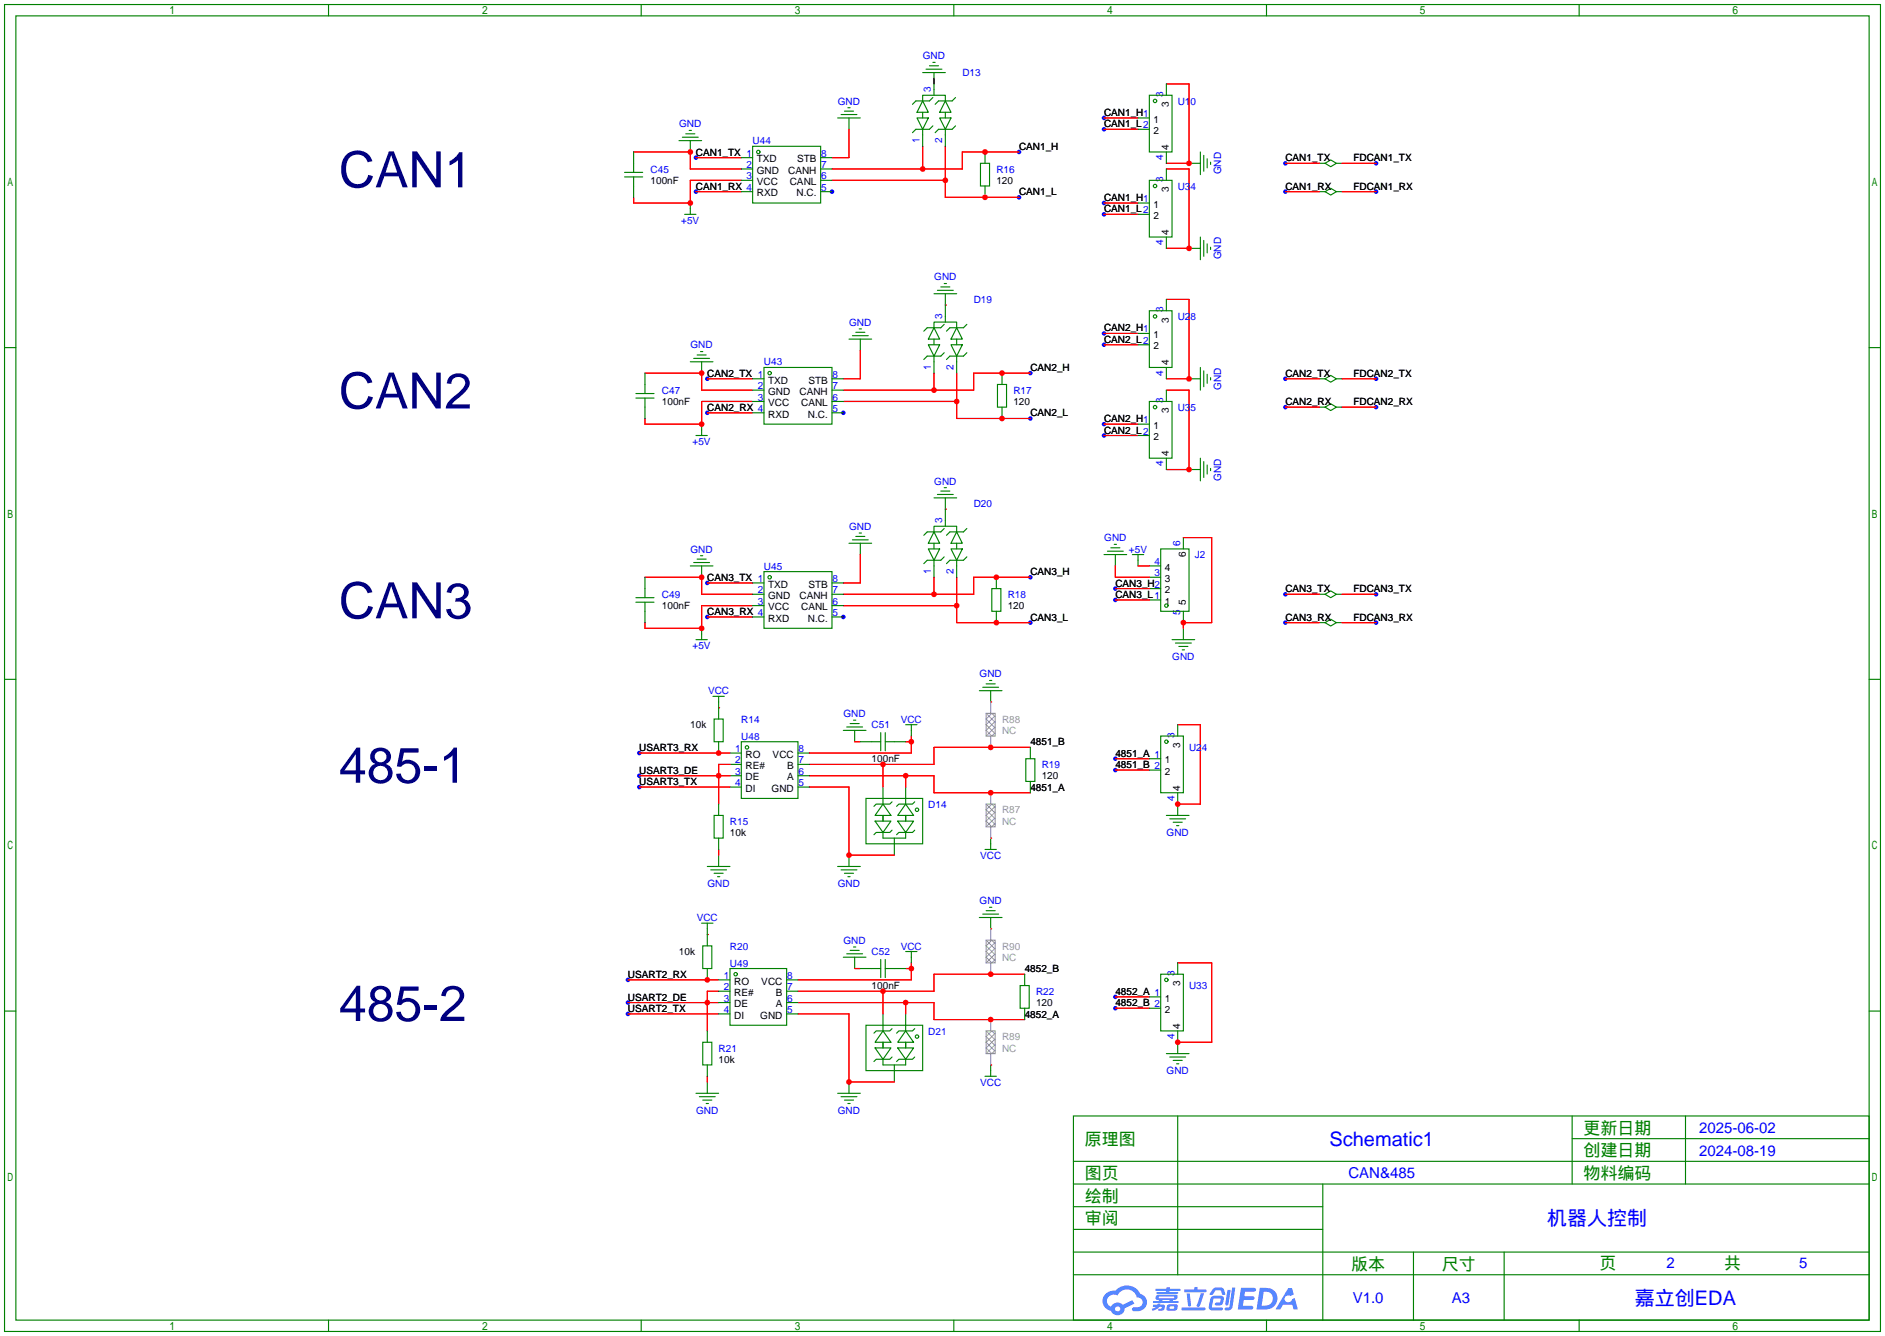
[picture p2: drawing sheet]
<svg xmlns="http://www.w3.org/2000/svg" width="422mm" height="299mm" viewBox="0 0 422 299" stroke-linecap="round" stroke-linejoin="round" font-family="sans-serif">
<g fill="#00f">
<circle cx="189" cy="92.5" r=".51"/>
<circle cx="186.4" cy="42.9" r=".51"/>
<circle cx="189" cy="138.2" r=".51"/>
<circle cx="156" cy="35.3" r=".51"/>
<circle cx="156" cy="42.9" r=".51"/>
<circle cx="228.3" cy="34" r=".51"/>
<circle cx="228.3" cy="44.2" r=".51"/>
<circle cx="247.4" cy="26.4" r=".51"/>
<circle cx="247.4" cy="29" r=".51"/>
<circle cx="158.5" cy="84.8" r=".51"/>
<circle cx="158.5" cy="92.5" r=".51"/>
<circle cx="230.9" cy="83.6" r=".51"/>
<circle cx="230.9" cy="93.7" r=".51"/>
<circle cx="247.4" cy="74.7" r=".51"/>
<circle cx="247.4" cy="77.2" r=".51"/>
<circle cx="158.5" cy="130.6" r=".51"/>
<circle cx="158.5" cy="138.2" r=".51"/>
<circle cx="230.9" cy="129.3" r=".51"/>
<circle cx="230.9" cy="139.4" r=".51"/>
<circle cx="249.9" cy="131.8" r=".51"/>
<circle cx="249.9" cy="134.4" r=".51"/>
<circle cx="140.7" cy="219.5" r=".51"/>
<circle cx="140.7" cy="224.5" r=".51"/>
<circle cx="140.7" cy="227.1" r=".51"/>
<circle cx="249.9" cy="169.9" r=".51"/>
<circle cx="249.9" cy="172.5" r=".51"/>
<circle cx="249.9" cy="223.3" r=".51"/>
<circle cx="249.9" cy="225.8" r=".51"/>
<circle cx="247.4" cy="45.5" r=".51"/>
<circle cx="247.4" cy="48" r=".51"/>
<circle cx="247.4" cy="95" r=".51"/>
<circle cx="247.4" cy="97.5" r=".51"/>
<circle cx="143.3" cy="168.7" r=".51"/>
<circle cx="143.3" cy="173.7" r=".51"/>
<circle cx="143.3" cy="176.3" r=".51"/>
<circle cx="288" cy="36.6" r=".51"/>
<circle cx="308.4" cy="36.6" r=".51"/>
<circle cx="288" cy="42.9" r=".51"/>
<circle cx="308.4" cy="42.9" r=".51"/>
<circle cx="288" cy="84.8" r=".51"/>
<circle cx="308.4" cy="84.8" r=".51"/>
<circle cx="288" cy="91.2" r=".51"/>
<circle cx="308.4" cy="91.2" r=".51"/>
<circle cx="288" cy="133.1" r=".51"/>
<circle cx="308.4" cy="133.1" r=".51"/>
<circle cx="288" cy="139.4" r=".51"/>
<circle cx="308.4" cy="139.4" r=".51"/>
</g>
<g fill="none" stroke="#008000" stroke-width=".25">
<path d="M1 1h420.4v297.2h-420.4zM3.6 3.6h415.2v292.1h-415.2zM73.6 1v2.6M143.7 1v2.6M213.7 1v2.6M283.8 1v2.6M353.9 1v2.6M1 77.9h2.6M418.8 77.9h2.6M1 152.1h2.6M418.8 152.1h2.6M1 226.4h2.6"/>
<path d="M418.8 226.4h2.6M240.5 249.9h178.3v45.8h-178.3zM263.9 249.9v35.6M352.3 249.9v15.3M352.3 255h66.5M377.7 249.9v15.3M240.5 270.3h55.9M240.5 265.2h178.3M240.5 275.3h55.9M240.5 260.1h178.3M296.4 265.2v30.5M73.6 295.7v2.5"/>
<path d="M143.7 295.7v2.5M213.7 295.7v2.5M240.5 285.5h178.3M240.5 280.4h178.3M283.8 295.7v2.5M316.7 280.4v15.3M337.1 280.4v15.3M353.9 295.7v2.5"/>
</g>
<g fill="#5487ff">
<path d="M278.1 288.4h2.7a.48 .48 0 0 1 .7 .4 .48 .48 0 0 1-.7 .5h-1.8l-.2 1h1.9a.43 .43 0 0 1 .4 .5 .43 .43 0 0 1-.5 .4h-1.9l-.2 1.2h1.7a.45 .45 0 0 1 .6 .2 .45 .45 0 0 1-.2 .6l-3.2 .1z"/>
<path d="M288.7 288.5h.8l.4 1.4-.7 .4a.84 .84 0 0 0-1.2 .2 .84 .84 0 0 0 .3 1.2 .84 .84 0 0 0 1.1-.4l.1-.3 .6-.3 .7 2.5h-.9l-.3-1h-2.1l-.6 1h-1.1z"/>
<path d="M275.1 288.9h.7l-.5 3.2a.36 .36 0 0 1-.4 .3 .36 .36 0 0 1-.3-.4z"/>
<path d="M276.1 288.4h.7l-.6 4.3a1.13 1.13 0 0 1-1.8 .6l.2-.4 .7-.1 .2-.2z"/>
<path d="M271.8 288.7l.6-.3 1-.1a.77 .77 0 0 1 .9 .6l.3 .9-.2 .2h-.5l-.3-.9-.2-.1h-1l-.7 1h-.6z"/>
<path d="M271.4 290.5l.5-.3h1.7a.81 .81 0 0 1 .7 .5 .81 .81 0 0 1-.2 .9 .81 .81 0 0 1-.9 .8h-.7a.32 .32 0 0 1-.3-.4 .32 .32 0 0 1 .4-.3h.7l.3-.9-1.7 .1-.3 1.9h2.2a.32 .32 0 0 1 .3 .4 .32 .32 0 0 1-.4 .3h-2.3l-.4-.4-.1-.5z"/>
<path d="M264.8 292.8h5a.33 .33 0 0 1 .4 .4 .33 .33 0 0 1-.4 .3h-4.9l-.1-.2z"/>
<path d="M269.1 289.6h.7l-.6 2.1a.98 .98 0 0 1-.8 1l-.3-.3z"/>
<path d="M265.9 289.7h.7l.3 2.6a.34 .34 0 0 1-.3 .3 .34 .34 0 0 1-.4-.2z"/>
<path d="M265.4 288.8h2.2l.2-.6h.6l-.1 .6h1.8a.32 .32 0 0 1 .3 .3 .32 .32 0 0 1-.4 .3h-4.5l-.1-.1z"/>
<path d="M258.4 292.2h.9l.1-.2h.7l-.1 .2h.9l.1 .2-.1 .9-1.3 .2v-.4h.6l.1-.4a.68 .68 0 0 0-.9 .4l-1.1 .5-.2-.5 1-.4h-.8z"/>
<path d="M259 288.6h2.4l.1-.3h.7l-.1 .3h2.2l.3 .3-.3 .2h-2.2l-.1 .3h1.8l.2 .2-.2 .2h-4.5l-.1-.4h2l.1-.3h-2.3l-.1-.1z"/>
<path d="M282.3 288.4l-.7 4.9h1.6a2.5 2.5 0 0 0 3.1-2.5 2.5 2.5 0 0 0-3.1-2.4zM283.2 289.3a1.65 1.65 0 0 1 2 1.7 1.65 1.65 0 0 1-2.2 1.4h-.3z"/>
<path d="M259.1 290.2l-.1 .7 .6 .2 .1 .3h-1.3l.1 .4h5.4l.2-.2-.2-.2h-1.2l.2-.3a.7 .7 0 0 0 .8-.2 .7 .7 0 0 0 0-.9h-4.1zM259.7 290.4l3.5 .1-.2 .3h-3.2zM260.4 291.1h1.7l-.2 .3h-1.4z"/>
<path d="M261.6 292.3a1.05 1.05 0 0 0-.1 1.2 2.91 2.91 0 0 0 2.2-.2 .98 .98 0 0 0 0-1.1l-1.6-.1zM262.2 292.6h.8l.1 .3-.2 .2h-.8z"/>
<path d="M247.8 289.7a2.23 2.23 0 0 0-.6 2.3 2.23 2.23 0 0 0 1.8 1.6 1.58 1.58 0 0 0 1.7 1 1.58 1.58 0 0 0 1.3-1.6l2.2-1-.5-.8-2.1 1a1.65 1.65 0 0 0-2.6 .5 1.47 1.47 0 0 1-.8-2.1 1.47 1.47 0 0 1 2.2-.4 2.3 2.3 0 0 1 2.3-1.4 2.3 2.3 0 0 1 2.1 1.8 1.12 1.12 0 0 1 1.3 1 1.12 1.12 0 0 1-1.2 1.2h-.7a.45 .45 0 0 0-.5 .3 .45 .45 0 0 0 .4 .6 2.21 2.21 0 0 0 2.2-.6 2.21 2.21 0 0 0 .5-2.3 2.13 2.13 0 0 0-1.3-1 3.3 3.3 0 0 0-5.5-.7l-1.2 .1zM249.9 293.2a.57 .57 0 0 1 1.1 0 .57 .57 0 0 1-1.1 0z"/>
</g>
<g fill="none" stroke="#008000" stroke-width=".25">
<path d="M206.8 16.3h5M207.5 15.5h3.6M208.3 14.7h2M209 14h.5M209.3 16.3v5M261.4 18.8v2.5M140 39.6h4M140 38.6h4M142 34v4.6M142 39.6v4.6M152.1 31.5h5.1M152.9 30.7h3.6"/>
<path d="M153.7 30h2M154.4 29.2h.5M154.7 31.5v2.5M166.1 35.3h2.6M166.1 37.8h2.6M168.7 32.8h15.2v12.7h-15.2zM183.9 35.3h2.5M183.9 37.8h2.5M187.7 26.4h5.1M188.5 25.7h3.5M189.2 24.9h2.1M190 24.1h.5"/>
<path d="M190.2 26.4v2.6M205.5 26.4h2.5l-1.2 2.6zM206.8 22.6v-1.3h5v1.3M206.8 22.6l1.2 2.5h-2.5zM206.8 25.1v1.3M206.8 29v3.8M209 28.2l-.7 .8h-3.1l-.7 .7M209 21.8l-.7 .8h-3.1l-.7 .8M210.6 26.4h2.5l-1.3 2.6zM211.8 22.6l1.3 2.5h-2.5zM211.8 25.1v1.3M211.8 29v3.8"/>
<path d="M214.1 28.2l-.7 .8h-3.1l-.8 .7M214.1 21.8l-.7 .8h-3.1l-.8 .8M219.7 36.6h2v5.1h-2zM220.7 34v2.6M255 26.4h2.6M255 29h2.6M257.6 21.3h5v12.7h-5zM261.4 34v2.6M261.4 37.8v2.6M266.4 36.6h2.6M269 34v5.1M269.7 34.8v3.6"/>
<path d="M270.5 35.6v2M271.3 36.3v.5M295.7 36.6h1.2M296.9 36.6l1.3-.8 1.3 .8-1.3 .7zM299.5 36.6h1.2M153.4 48h2.6M154.7 45.5v2.5M166.1 42.9h2.6M166.1 40.4h2.6M183.9 42.9h2.5M183.9 40.4h2.5M220.7 41.7v2.5"/>
<path d="M255 48h2.6M255 45.5h2.6M257.6 40.4h5v12.7h-5zM261.4 53.1v2.5M266.4 55.6h2.6M269 53.1v5.1M269.7 53.8v3.6M270.5 54.6v2M271.3 55.4v.5M295.7 42.9h1.2M296.9 42.9l1.3-.7 1.3 .7-1.3 .8zM299.5 42.9h1.2"/>
<path d="M156.2 79.5h2M157 78.7h.5M190.2 75.9h5.1M191 75.2h3.6M191.8 74.4h2M192.5 73.7h.5M192.8 75.9v2.6M208 77.2h2.6l-1.3 2.6zM209.3 73.4v-1.3h5.1v1.3M209.3 73.4l1.3 2.5h-2.6zM209.3 75.9v1.3M209.3 79.8v3.8"/>
<path d="M209.3 65.8h5.1M210.1 65h3.5M210.8 64.3h2.1M211.6 63.5h.5M211.6 79l-.8 .8h-3l-.8 .7M211.6 72.6l-.8 .8h-3l-.8 .8M211.8 65.8v6.3M213.1 77.2h2.5l-1.2 2.6zM214.4 73.4l1.2 2.5h-2.5zM214.4 75.9v1.3M214.4 79.8v3.8M216.7 79l-.8 .8h-3l-.8 .7"/>
<path d="M216.7 72.6l-.8 .8h-3l-.8 .8M255 77.2h2.6M255 74.7h2.6M257.6 69.6h5v12.7h-5zM261.4 67.1v2.5M142.5 89.2h4.1M142.5 88.1h4.1M144.5 83.6v4.5M144.5 89.2v4.5M154.7 81h5.1M155.4 80.3h3.6M156 97.5h2.5"/>
<path d="M157.2 81v2.6M157.2 95v2.5M168.7 84.8h2.5M168.7 87.4h2.5M168.7 89.9h2.5M168.7 92.5h2.5M171.2 82.3h15.2v12.7h-15.2zM186.4 84.8h2.6M186.4 87.4h2.6M186.4 89.9h2.6M186.4 92.5h2.6M223.5 86.1h2.1v5.1h-2.1z"/>
<path d="M224.5 83.6v2.5M224.5 91.2v2.5M255 97.5h2.6M255 95h2.6M257.6 89.9h5v12.7h-5zM261.4 82.3v2.5M261.4 87.4v2.5M266.4 84.8h2.6M269 82.3v5.1M269.7 83.1v3.5M270.5 83.8v2.1M271.3 84.6v.5"/>
<path d="M295.7 84.8h1.2M295.7 91.2h1.2M296.9 84.8l1.3-.7 1.3 .7-1.3 .8zM296.9 91.2l1.3-.8 1.3 .8-1.3 .7zM299.5 84.8h1.2M299.5 91.2h1.2M192.5 119.4h.5M209.3 119.1v-1.2h5.1v1.2M209.3 119.1l1.3 2.6h-2.6zM209.3 111.5h5.1M210.1 110.7h3.5M210.8 110h2.1"/>
<path d="M211.6 109.2h.5M211.6 118.4l-.8 .7h-3l-.8 .8M211.8 111.5v6.4M214.4 119.1l1.2 2.6h-2.5zM216.7 118.4l-.8 .7h-3l-.8 .8M261.4 102.6v2.6M266.4 105.2h2.6M269 102.6v5.1M269.7 103.4v3.5M270.5 104.1v2.1M271.3 104.9v.5M142.5 134.9h4.1"/>
<path d="M142.5 133.9h4.1M144.5 129.3v4.6M144.5 134.9v4.5M154.7 126.7h5.1M155.4 126h3.6M156.2 125.2h2M157 124.5h.5M157.2 126.7v2.6M168.7 133.1h2.5M168.7 130.6h2.5M168.7 135.6h2.5M168.7 138.2h2.5"/>
<path d="M171.2 128h15.2v12.7h-15.2zM186.4 133.1h2.6M186.4 130.6h2.6M186.4 135.6h2.6M186.4 138.2h2.6M190.2 121.7h5.1M191 120.9h3.6M191.8 120.1h2M192.8 121.7v2.5M208 122.9h2.6l-1.3 2.6zM209.3 121.7v1.2M209.3 125.5v3.8"/>
<path d="M211.6 124.7l-.8 .8h-3l-.8 .7M213.1 122.9h2.5l-1.2 2.6zM214.4 121.7v1.2M214.4 125.5v3.8M216.7 124.7l-.8 .8h-3l-.8 .7M222.2 131.8h2.1v5.1h-2.1zM223.3 129.3v2.5M223.3 136.9v2.5M247.4 124.2h5.1M248.2 123.4h3.5M248.9 122.7h2.1M249.7 121.9h.5"/>
<path d="M249.9 124.2v2.5M253.7 124.2h2.6M255 124.2v2.5M257.6 126.7h2.5M257.6 129.3h2.5M257.6 131.8h2.5M257.6 134.4h2.5M260.1 122.9h6.3v14h-6.3zM265.2 120.4v2.5M265.2 136.9v2.5M295.7 133.1h1.2M295.7 139.4h1.2"/>
<path d="M296.9 133.1l1.3-.8 1.3 .8-1.3 .8zM296.9 139.4l1.3-.7 1.3 .7-1.3 .8zM299.5 133.1h1.2M299.5 139.4h1.2M156 143.3h2.5M157.2 140.7v2.6M159.8 156h2.5M161 156v5M219.5 154.7h5M220.2 153.9h3.6M221 153.2h2M221.7 152.4h.5"/>
<path d="M222 154.7v2.5M262.6 143.3h5.1M263.4 144h3.6M264.2 144.8h2M264.9 145.5h.5M265.2 140.7v2.6M160 161h2.1v5.1h-2.1zM161 166.1v2.6M163.6 168.7h2.5M163.6 171.2h2.5M163.6 173.7h2.5M163.6 176.3h2.5"/>
<path d="M166.1 166.1h12.7v12.7h-12.7zM178.8 168.7h2.6M178.8 171.2h2.6M178.8 173.7h2.6M178.8 176.3h2.6M189 163.6h5.1M189.7 162.8h3.6M190.5 162.1h2M191.3 161.3h.5M191.5 163.6v2.5M192.8 166.1h4.6M194.1 178.8h12.7v10.2h-12.7z"/>
<path d="M197.4 164.1v4M197.9 176.3v3.8M198.4 166.1h4.5M198.4 164.1v4M199.9 179.6l-.5 .5h-3.1l-.5 .5M202.9 176.3v3.8M202.9 162.3h2.6M204.2 162.3v2.5M205 179.6l-.5 .5h-3.1l-.5 .5M229.9 169.9h2v5.1h-2zM230.9 167.4v2.5M230.9 175v2.5"/>
<path d="M257.6 172.5h2.5M257.6 169.9h2.5M260.1 164.8h5.1v12.7h-5.1zM263.9 162.3v2.5M263.9 177.5v5.1M158.5 194.1h5.1M159.3 194.8h3.5M160 182.6h2.1v5.1h-2.1zM160 195.6h2.1M160.8 196.3h.5M161 180.1v2.5M161 187.7v2.5"/>
<path d="M161 191.5v2.6M187.7 194.1h5.1M188.5 194.8h3.5M189.2 195.6h2.1M190 196.3h.5M190.2 191.5v2.6M196.1 183.9h3.5l-1.7 2.5zM197.9 180.1l1.7 2.5h-3.5zM197.9 182.6v1.3M197.9 186.4v1.3h5v-1.3M199.9 185.9l-.5 .5h-3.1l-.5 .5M200.4 187.7v3.8"/>
<path d="M201.2 183.9h3.5l-1.8 2.5zM202.9 180.1l1.8 2.5h-3.5zM202.9 182.6v1.3M205 185.9l-.5 .5h-3.1l-.5 .5M220.7 190.2h2.6M222 187.7v2.5M261.4 182.6h5M262.1 183.4h3.6M262.9 184.1h2M263.7 184.9h.5M157.2 206.8h2.6M157.5 211.8h2v5.1h-2z"/>
<path d="M158.5 206.8v5M158.5 216.9v2.6M161 219.5h2.6M163.6 216.9h12.7v12.7h-12.7zM176.3 219.5h2.5M189 214.4h5.1M189.7 213.6h3.6M190.5 212.9h2M191.3 212.1h.5M191.5 214.4v2.5M192.8 216.9h4.6M197.4 214.9v4"/>
<path d="M198.4 214.9v4M198.4 216.9h4.5M202.9 213.1h2.6M204.2 213.1v2.5M219.5 205.5h5M220.2 204.7h3.6M221 204h2M221.7 203.2h.5M222 205.5v2.5M229.6 218.2v2.5M260.1 218.2h5.1v12.7h-5.1zM263.9 215.6v2.6"/>
<path d="M157.5 233.4h2v5.1h-2zM158.5 230.9v2.5M158.5 238.5v2.5M161 222h2.6M161 224.5h2.6M161 227.1h2.6M176.3 222h2.5M176.3 224.5h2.5M176.3 227.1h2.5M194.1 229.6h12.7v10.2h-12.7zM196.1 234.7h3.5l-1.7 2.5zM197.9 230.9l1.7 2.5h-3.5z"/>
<path d="M197.9 227.1v3.8M197.9 233.4v1.3M197.9 237.2v1.3h5v-1.3M199.9 236.7l-.5 .5h-3.1l-.5 .5M199.9 230.4l-.5 .5h-3.1l-.5 .5M200.4 238.5v3.8M201.2 234.7h3.5l-1.8 2.5zM202.9 230.9l1.8 2.5h-3.5zM202.9 227.1v3.8M202.9 233.4v1.3M205 236.7l-.5 .5h-3.1l-.5 .5M205 230.4l-.5 .5h-3.1l-.5 .5"/>
<path d="M222 238.5v2.5M228.6 220.7h2v5.1h-2zM229.6 225.8v2.5M257.6 225.8h2.5M257.6 223.3h2.5M261.4 236h5M262.1 236.7h3.6M262.9 237.5h2M263.7 238.3h.5M263.9 230.9v5.1M156 244.9h5M156.7 245.6h3.6"/>
<path d="M157.5 246.4h2M158.2 247.1h.5M158.5 242.3v2.6M187.7 244.9h5.1M188.5 245.6h3.5M189.2 246.4h2.1M190 247.1h.5M190.2 242.3v2.6M220.7 241h2.6"/>
<circle cx="169.9" cy="34" r=".38"/>
<circle cx="258.8" cy="22.6" r=".38"/>
<circle cx="258.8" cy="41.7" r=".38"/>
<circle cx="258.8" cy="70.9" r=".38"/>
<circle cx="172.5" cy="83.6" r=".38"/>
<circle cx="258.8" cy="91.2" r=".38"/>
<circle cx="172.5" cy="129.3" r=".38"/>
<circle cx="261.4" cy="135.6" r=".38"/>
<circle cx="167.4" cy="167.4" r=".38"/>
<circle cx="261.4" cy="166.1" r=".38"/>
<circle cx="205.5" cy="181.4" r=".38"/>
<circle cx="164.8" cy="218.2" r=".38"/>
<circle cx="261.4" cy="219.5" r=".38"/>
<circle cx="205.5" cy="232.2" r=".38"/>
</g>
<g fill="none" stroke="#f00" stroke-width=".25">
<path d="M209.3 17.5v1.3M261.4 18.8h5v17.8h-5M142 34h12.7v3.8h11.4M156 35.3h10.1M190.2 29v6.3h-3.8M206.8 32.8v5M211.8 32.8v11.4h16.5M228.3 34h-12.7v3.8h-29.2M247.4 26.4h7.6M247.4 29h7.6M261.4 37.8h5v17.8h-5M288 36.6h7.7"/>
<path d="M300.7 36.6h7.7M156 42.9h10.1M166.1 40.4h-11.4v5.1h-12.7v-1.3M186.4 40.4h25.4M247.4 45.5h7.6M247.4 48h7.6M288 42.9h7.7M300.7 42.9h7.7M192.8 78.5v6.3h-3.8M211.8 68.3h.1M247.4 74.7h7.6M247.4 77.2h7.6"/>
<path d="M261.4 67.1h5v17.7h-5M144.5 83.6h12.7v3.8h11.5M158.5 84.8h10.2M158.5 92.5h10.2M168.7 89.9h-11.5v5.1h-12.7v-1.3M189 89.9h25.4M209.3 83.6v3.8M214.4 83.6v10.1h16.5M230.9 83.6h-12.7v3.8h-29.2M247.4 95h7.6M247.4 97.5h7.6M261.4 87.4h5v17.8h-5"/>
<path d="M288 84.8h7.7M288 91.2h7.7M300.7 84.8h7.7M300.7 91.2h7.7M211.8 114h.1M144.5 129.3h12.7v3.8h11.5M158.5 130.6h10.2M158.5 138.2h10.2M168.7 135.6h-11.5v5.1h-12.7v-1.3M189 135.6h25.4M192.8 124.2v6.4h-3.8M209.3 129.3v3.8"/>
<path d="M214.4 129.3v10.1h16.5M230.9 129.3h-12.7v3.8h-29.2M249.9 126.7v2.6h7.7M249.9 131.8h7.7M249.9 134.4h7.7M255 126.7h2.6M265.2 120.4h6.3v19h-6.3v1.3M288 133.1h7.7M288 139.4h7.7M300.7 133.1h7.7M300.7 139.4h7.7M161 158.5h.1"/>
<path d="M222 157.2h.1M143.3 168.7h20.3M143.3 176.3h20.3M143.3 173.7h20.3M163.6 171.2h-2.6v8.9M181.4 176.3h8.8v15.2h10.2M181.4 173.7h27.9v3.8h21.6M191.5 166.1h1.3M197.9 171.2v5.1M202.9 166.1h1.3M202.9 173.7v2.6M204.2 164.8v3.9h-22.8"/>
<path d="M230.9 167.4h-21.6v3.8h-27.9M249.9 169.9h7.7M249.9 172.5h7.7M263.9 162.3h5.1v17.8h-5.1M161 190.2v1.3M222 187.7h.1M140.7 219.5h20.3M158.5 209.3h.1M191.5 216.9h1.3M202.9 216.9h1.3M204.2 215.6v3.9h-25.4M222 208h.1"/>
<path d="M229.6 218.2h-20.3v3.8h-30.5M263.9 215.6h7.6v17.8h-7.6M140.7 224.5h20.3M140.7 227.1h20.3M161 222h-2.5v8.9M178.8 227.1h11.4v15.2h10.2M178.8 224.5h30.5v3.8h20.3M197.9 222v5.1M202.9 224.5v2.6M222 238.5h.1M249.9 223.3h7.7M249.9 225.8h7.7"/>
<path d="M158.5 241v1.3"/>
</g>
<g fill="none" stroke="#999" stroke-width=".22">
<path d="M221 159.8l2 2M223 160.5l-.8-.7-1.2 1.2 2 2.1M223 160.3l-2 2 2 2M223 161.5l-2 2.1 1.2 1.2 .8-.7M223 162.8l-2 2M221 180.1l2 2M223 180.8l-.8-.7-1.2 1.3 2 2M223 180.6l-2 2 2 2.1M223 181.9l-2 2 1.2 1.3 .8-.8M223 183.1l-2 2.1M221 210.6l2 2M223 211.3l-.8-.7-1.2 1.2 2 2.1"/>
<path d="M223 211.1l-2 2 2 2M223 212.3l-2 2.1 1.2 1.2 .8-.7M223 213.6l-2 2M221 230.9l2 2M223 231.6l-.8-.7-1.2 1.3 2 2M223 231.4l-2 2 2 2.1M223 232.7l-2 2 1.2 1.3 .8-.8M223 233.9l-2 2.1"/>
</g>
<path d="M221 159.8h2v5h-2zM222 157.2v2.6M222 164.8v2.6M222 177.5v2.6M221 180.1h2v5.1h-2zM222 185.2v2.5M221 210.6h2v5h-2zM222 208v2.6M222 215.6v2.6M221 230.9h2v5.1h-2zM222 228.3v2.6M222 236v2.5" fill="none" stroke="#999" stroke-width=".25"/>
<g fill="#f00">
<circle cx="154.7" cy="45.5" r=".63"/>
<circle cx="154.7" cy="34" r=".63"/>
<circle cx="206.8" cy="37.8" r=".63"/>
<circle cx="220.7" cy="34" r=".63"/>
<circle cx="211.8" cy="40.4" r=".63"/>
<circle cx="220.7" cy="44.2" r=".63"/>
<circle cx="266.4" cy="36.6" r=".63"/>
<circle cx="157.2" cy="95" r=".63"/>
<circle cx="157.2" cy="83.6" r=".63"/>
<circle cx="209.3" cy="87.4" r=".63"/>
<circle cx="224.5" cy="83.6" r=".63"/>
<circle cx="214.4" cy="89.9" r=".63"/>
<circle cx="224.5" cy="93.7" r=".63"/>
<circle cx="266.4" cy="84.8" r=".63"/>
<circle cx="157.2" cy="140.7" r=".63"/>
<circle cx="157.2" cy="129.3" r=".63"/>
<circle cx="209.3" cy="133.1" r=".63"/>
<circle cx="223.3" cy="129.3" r=".63"/>
<circle cx="214.4" cy="135.6" r=".63"/>
<circle cx="223.3" cy="139.4" r=".63"/>
<circle cx="204.2" cy="166.1" r=".63"/>
<circle cx="190.2" cy="191.5" r=".63"/>
<circle cx="197.9" cy="171.2" r=".63"/>
<circle cx="222" cy="167.4" r=".63"/>
<circle cx="202.9" cy="173.7" r=".63"/>
<circle cx="222" cy="177.5" r=".63"/>
<circle cx="158.5" cy="219.5" r=".63"/>
<circle cx="158.5" cy="224.5" r=".63"/>
<circle cx="204.2" cy="216.9" r=".63"/>
<circle cx="190.2" cy="242.3" r=".63"/>
<circle cx="197.9" cy="222" r=".63"/>
<circle cx="222" cy="218.2" r=".63"/>
<circle cx="202.9" cy="224.5" r=".63"/>
<circle cx="222" cy="228.3" r=".63"/>
<circle cx="265.2" cy="139.4" r=".63"/>
<circle cx="266.4" cy="55.6" r=".63"/>
<circle cx="266.4" cy="105.2" r=".63"/>
<circle cx="263.9" cy="180.1" r=".63"/>
<circle cx="263.9" cy="233.4" r=".63"/>
<circle cx="161" cy="168.7" r=".63"/>
<circle cx="161" cy="173.7" r=".63"/>
</g>
<g font-size="11.2" fill="#000080">
<text x="75.9" y="42">CAN1</text>
<text x="75.9" y="91.5">CAN2</text>
<text x="75.9" y="138.5">CAN3</text>
<text x="75.9" y="175.3">485-1</text>
<text x="75.9" y="228.6">485-2</text>
</g>
<g font-size="4.5" fill="#00f">
<text x="297.9" y="256.7">Schematic1</text>
<text x="346.7" y="274.4">机器人控制</text>
<text x="366.4" y="292.2">嘉立创EDA</text>
</g>
<g font-size="3.8" fill="#008000">
<text x="243.1" y="256.4">原理图</text>
<text x="354.8" y="253.9">更新日期</text>
<text x="354.8" y="259">创建日期</text>
<text x="243.1" y="269.1">绘制</text>
<text x="243.1" y="264">图页</text>
<text x="354.8" y="264">物料编码</text>
<text x="243.1" y="274.2">审阅</text>
<text x="302.8" y="284.4">版本</text>
<text x="323.1" y="284.4">尺寸</text>
<text x="358.4" y="284.1">页</text>
<text x="386.3" y="284.1">共</text>
</g>
<g font-size="3.4" fill="#00f">
<text x="380.7" y="253.7">2025-06-02</text>
<text x="302.2" y="263.9">CAN&amp;485</text>
<text x="380.7" y="258.8">2024-08-19</text>
<text x="373.5" y="283.9">2</text>
<text x="403.2" y="283.9">5</text>
<text x="303.1" y="291.8">V1.0</text>
<text x="325.3" y="291.8">A3</text>
</g>
<g font-size="2.2" fill="#00f">
<text x="206.8" y="13.3">GND</text>
<text x="215.6" y="17.1">D13</text>
<text x="187.8" y="23.4">GND</text>
<text x="208.6" y="20.6" transform="rotate(-90 208.6 20.6)">3</text>
<text x="260.7" y="21.7" transform="rotate(-90 260.7 21.7)">3</text>
<text x="263.9" y="23.4">U10</text>
<text x="152.2" y="28.5">GND</text>
<text x="168.7" y="32.3">U44</text>
<text x="184" y="35.1">8</text>
<text x="206.1" y="32" transform="rotate(-90 206.1 32)">1</text>
<text x="211.1" y="32" transform="rotate(-90 211.1 32)">2</text>
<text x="260.7" y="35.9" transform="rotate(-90 260.7 35.9)">4</text>
<text x="145.8" y="38.7">C45</text>
<text x="167.3" y="37.6">2</text>
<text x="167.3" y="40.2">3</text>
<text x="184" y="40.2">6</text>
<text x="184" y="37.6">7</text>
<text x="223.3" y="38.7">R16</text>
<text x="260.7" y="40.7" transform="rotate(-90 260.7 40.7)">3</text>
<text x="273.6" y="39.1" transform="rotate(-90 273.6 39.1)">GND</text>
<text x="184" y="42.7">5</text>
<text x="263.9" y="42.5">U34</text>
<text x="152.7" y="50.1">+5V</text>
<text x="260.7" y="54.9" transform="rotate(-90 260.7 54.9)">4</text>
<text x="273.6" y="58.1" transform="rotate(-90 273.6 58.1)">GND</text>
<text x="209.3" y="62.8">GND</text>
<text x="211.1" y="71.4" transform="rotate(-90 211.1 71.4)">3</text>
<text x="218.2" y="67.9">D19</text>
<text x="260.7" y="70" transform="rotate(-90 260.7 70)">3</text>
<text x="263.9" y="71.7">U28</text>
<text x="190.3" y="73">GND</text>
<text x="154.7" y="78">GND</text>
<text x="171.2" y="81.8">U43</text>
<text x="208.6" y="82.8" transform="rotate(-90 208.6 82.8)">1</text>
<text x="213.7" y="82.8" transform="rotate(-90 213.7 82.8)">2</text>
<text x="148.3" y="88.2">C47</text>
<text x="169.8" y="87.2">2</text>
<text x="169.8" y="89.7">3</text>
<text x="186.6" y="89.7">6</text>
<text x="186.6" y="87.2">7</text>
<text x="186.6" y="84.6">8</text>
<text x="227.1" y="88.2">R17</text>
<text x="260.7" y="84.2" transform="rotate(-90 260.7 84.2)">4</text>
<text x="273.6" y="87.3" transform="rotate(-90 273.6 87.3)">GND</text>
<text x="186.6" y="92.2">5</text>
<text x="260.7" y="90.3" transform="rotate(-90 260.7 90.3)">3</text>
<text x="263.9" y="92">U35</text>
<text x="155.2" y="99.6">+5V</text>
<text x="260.7" y="104.5" transform="rotate(-90 260.7 104.5)">4</text>
<text x="273.6" y="107.6" transform="rotate(-90 273.6 107.6)">GND</text>
<text x="209.3" y="108.5">GND</text>
<text x="218.2" y="113.6">D20</text>
<text x="190.3" y="118.7">GND</text>
<text x="211.1" y="117.1" transform="rotate(-90 211.1 117.1)">3</text>
<text x="154.7" y="123.8">GND</text>
<text x="247.4" y="121.2">GND</text>
<text x="253" y="123.8">+5V</text>
<text x="264.5" y="122.3" transform="rotate(-90 264.5 122.3)">6</text>
<text x="267.7" y="125">J2</text>
<text x="171.2" y="127.6">U45</text>
<text x="186.6" y="130.3">8</text>
<text x="208.6" y="128.5" transform="rotate(-90 208.6 128.5)">1</text>
<text x="213.7" y="128.5" transform="rotate(-90 213.7 128.5)">2</text>
<text x="258.7" y="126.5">4</text>
<text x="258.7" y="129.1">3</text>
<text x="148.3" y="133.9">C49</text>
<text x="169.8" y="132.9">2</text>
<text x="169.8" y="135.4">3</text>
<text x="186.6" y="138">5</text>
<text x="186.6" y="135.4">6</text>
<text x="186.6" y="132.9">7</text>
<text x="225.8" y="133.9">R18</text>
<text x="264.5" y="137.8" transform="rotate(-90 264.5 137.8)">5</text>
<text x="155.2" y="145.3">+5V</text>
<text x="262.7" y="147.9">GND</text>
<text x="158.7" y="155.5">VCC</text>
<text x="219.5" y="151.7">GND</text>
<text x="166.1" y="161.9">R14</text>
<text x="189" y="160.6">GND</text>
<text x="201.8" y="161.9">VCC</text>
<text x="166.1" y="165.7">U48</text>
<text x="195.3" y="163.1">C51</text>
<text x="263.2" y="165.2" transform="rotate(-90 263.2 165.2)">3</text>
<text x="164.7" y="168.4">1</text>
<text x="164.7" y="171">2</text>
<text x="164.7" y="173.5">3</text>
<text x="178.9" y="173.5">6</text>
<text x="178.9" y="171">7</text>
<text x="178.9" y="168.4">8</text>
<text x="233.4" y="172">R19</text>
<text x="266.4" y="168.2">U24</text>
<text x="164.7" y="176.1">4</text>
<text x="178.9" y="176.1">5</text>
<text x="263.2" y="179.4" transform="rotate(-90 263.2 179.4)">4</text>
<text x="163.6" y="184.7">R15</text>
<text x="208" y="180.9">D14</text>
<text x="261.4" y="187.3">GND</text>
<text x="219.6" y="192.3">VCC</text>
<text x="158.5" y="198.7">GND</text>
<text x="187.8" y="198.7">GND</text>
<text x="219.5" y="202.5">GND</text>
<text x="156.1" y="206.3">VCC</text>
<text x="163.6" y="212.7">R20</text>
<text x="189" y="211.4">GND</text>
<text x="195.3" y="213.9">C52</text>
<text x="201.8" y="212.7">VCC</text>
<text x="162.2" y="219.2">1</text>
<text x="162.2" y="221.8">2</text>
<text x="163.6" y="216.5">U49</text>
<text x="176.4" y="221.8">7</text>
<text x="176.4" y="219.2">8</text>
<text x="263.2" y="218.5" transform="rotate(-90 263.2 218.5)">3</text>
<text x="266.4" y="221.5">U33</text>
<text x="162.2" y="224.3">3</text>
<text x="162.2" y="226.9">4</text>
<text x="176.4" y="226.9">5</text>
<text x="176.4" y="224.3">6</text>
<text x="232.2" y="222.8">R22</text>
<text x="208" y="231.7">D21</text>
<text x="263.2" y="232.7" transform="rotate(-90 263.2 232.7)">4</text>
<text x="161" y="235.5">R21</text>
<text x="219.6" y="243.1">VCC</text>
<text x="261.4" y="240.6">GND</text>
<text x="156" y="249.5">GND</text>
<text x="187.8" y="249.5">GND</text>
</g>
<g font-size="2.2">
<text x="247.4" y="26">CAN1_H1</text>
<text x="247.4" y="28.5">CAN1_L2</text>
<text x="258.5" y="27.5">1</text>
<text x="261.9" y="24" transform="rotate(-90 261.9 24)">3</text>
<text x="156" y="34.9">CAN1_TX 1</text>
<text x="228.3" y="33.6">CAN1_H</text>
<text x="258.5" y="30">2</text>
<text x="261.9" y="33.6" transform="rotate(-90 261.9 33.6)">4</text>
<text x="145.8" y="41.2">100nF</text>
<text x="169.6" y="36.4">TXD</text>
<text x="169.6" y="38.9">GND</text>
<text x="169.6" y="41.4">VCC</text>
<text x="176.6" y="38.9">CANH</text>
<text x="177" y="41.4">CANL</text>
<text x="178.6" y="36.4">STB</text>
<text x="223.3" y="41.2">120</text>
<text x="288" y="36.1">CAN1_TX</text>
<text x="303.3" y="36.1">FDCAN1_TX</text>
<text x="156" y="42.5">CAN1_RX 4</text>
<text x="169.6" y="44">RXD</text>
<text x="178.5" y="44">N.C.</text>
<text x="228.3" y="43.7">CAN1_L</text>
<text x="247.4" y="45">CAN1_H1</text>
<text x="247.4" y="47.6">CAN1_L2</text>
<text x="258.5" y="46.5">1</text>
<text x="261.9" y="43.1" transform="rotate(-90 261.9 43.1)">3</text>
<text x="288" y="42.5">CAN1_RX</text>
<text x="303.3" y="42.5">FDCAN1_RX</text>
<text x="258.5" y="49.1">2</text>
<text x="261.9" y="52.6" transform="rotate(-90 261.9 52.6)">4</text>
<text x="247.4" y="74.2">CAN2_H1</text>
<text x="247.4" y="76.8">CAN2_L2</text>
<text x="258.5" y="75.7">1</text>
<text x="261.9" y="72.3" transform="rotate(-90 261.9 72.3)">3</text>
<text x="230.9" y="83.1">CAN2_H</text>
<text x="258.5" y="78.3">2</text>
<text x="261.9" y="81.8" transform="rotate(-90 261.9 81.8)">4</text>
<text x="158.5" y="84.4">CAN2_TX 1</text>
<text x="172.1" y="85.9">TXD</text>
<text x="172.1" y="88.4">GND</text>
<text x="179.1" y="88.4">CANH</text>
<text x="181.1" y="85.9">STB</text>
<text x="288" y="84.4">CAN2_TX</text>
<text x="303.3" y="84.4">FDCAN2_TX</text>
<text x="148.3" y="90.7">100nF</text>
<text x="158.5" y="92">CAN2_RX 4</text>
<text x="172.1" y="91">VCC</text>
<text x="172.1" y="93.5">RXD</text>
<text x="179.5" y="91">CANL</text>
<text x="181" y="93.5">N.C.</text>
<text x="227.1" y="90.7">120</text>
<text x="230.9" y="93.3">CAN2_L</text>
<text x="247.4" y="94.5">CAN2_H1</text>
<text x="261.9" y="92.6" transform="rotate(-90 261.9 92.6)">3</text>
<text x="288" y="90.7">CAN2_RX</text>
<text x="303.3" y="90.7">FDCAN2_RX</text>
<text x="247.4" y="97.1">CAN2_L2</text>
<text x="258.5" y="98.6">2</text>
<text x="258.5" y="96.1">1</text>
<text x="261.9" y="102.2" transform="rotate(-90 261.9 102.2)">4</text>
<text x="265.7" y="124.6" transform="rotate(-90 265.7 124.6)">6</text>
<text x="158.5" y="130.1">CAN3_TX 1</text>
<text x="172.1" y="131.6">TXD</text>
<text x="181.1" y="131.6">STB</text>
<text x="230.9" y="128.8">CAN3_H</text>
<text x="249.9" y="131.4">CAN3_H2</text>
<text x="261" y="127.8">4</text>
<text x="261" y="130.3">3</text>
<text x="148.3" y="136.5">100nF</text>
<text x="158.5" y="137.7">CAN3_RX 4</text>
<text x="172.1" y="134.2">GND</text>
<text x="172.1" y="136.7">VCC</text>
<text x="179.1" y="134.2">CANH</text>
<text x="179.5" y="136.7">CANL</text>
<text x="225.8" y="136.5">120</text>
<text x="249.9" y="133.9">CAN3_L1</text>
<text x="261" y="132.9">2</text>
<text x="261" y="135.4">1</text>
<text x="265.7" y="135.5" transform="rotate(-90 265.7 135.5)">5</text>
<text x="288" y="132.6">CAN3_TX</text>
<text x="303.3" y="132.6">FDCAN3_TX</text>
<text x="172.1" y="139.2">RXD</text>
<text x="181" y="139.2">N.C.</text>
<text x="230.9" y="139">CAN3_L</text>
<text x="288" y="139">CAN3_RX</text>
<text x="303.3" y="139">FDCAN3_RX</text>
<text x="154.7" y="163.1">10k</text>
<text x="230.9" y="166.9">4851_B</text>
<text x="264.5" y="167.5" transform="rotate(-90 264.5 167.5)">3</text>
<text x="143.3" y="168.2">USART3_RX</text>
<text x="143.3" y="173.3">USART3_DE</text>
<text x="167.1" y="169.7">RO</text>
<text x="167.1" y="172.3">RE#</text>
<text x="173.1" y="169.7">VCC</text>
<text x="176.4" y="172.3">B</text>
<text x="195.3" y="170.7">100nF</text>
<text x="249.9" y="169.5">4851_A 1</text>
<text x="249.9" y="172">4851_B 2</text>
<text x="261" y="173.5">2</text>
<text x="261" y="171">1</text>
<text x="143.3" y="175.8">USART3_TX</text>
<text x="167.1" y="174.8">DE</text>
<text x="167.1" y="177.3">DI</text>
<text x="172.9" y="177.3">GND</text>
<text x="176.4" y="174.8">A</text>
<text x="230.9" y="177.1">4851_A</text>
<text x="233.4" y="174.6">120</text>
<text x="264.5" y="177.1" transform="rotate(-90 264.5 177.1)">4</text>
<text x="163.6" y="187.3">10k</text>
<text x="152.1" y="213.9">10k</text>
<text x="140.7" y="219">USART2_RX</text>
<text x="164.5" y="220.5">RO</text>
<text x="170.6" y="220.5">VCC</text>
<text x="195.3" y="221.5">100nF</text>
<text x="229.6" y="217.7">4852_B</text>
<text x="264.5" y="220.9" transform="rotate(-90 264.5 220.9)">3</text>
<text x="140.7" y="224.1">USART2_DE</text>
<text x="140.7" y="226.6">USART2_TX</text>
<text x="164.5" y="223.1">RE#</text>
<text x="164.5" y="225.6">DE</text>
<text x="173.8" y="225.6">A</text>
<text x="173.8" y="223.1">B</text>
<text x="229.6" y="227.9">4852_A</text>
<text x="232.2" y="225.4">120</text>
<text x="249.9" y="222.8">4852_A 1</text>
<text x="249.9" y="225.4">4852_B 2</text>
<text x="261" y="226.9">2</text>
<text x="261" y="224.3">1</text>
<text x="164.5" y="228.1">DI</text>
<text x="170.4" y="228.1">GND</text>
<text x="264.5" y="230.4" transform="rotate(-90 264.5 230.4)">4</text>
<text x="161" y="238.1">10k</text>
</g>
<g font-size="2.2" fill="#999">
<text x="224.5" y="161.9">R88</text>
<text x="224.5" y="164.4">NC</text>
<text x="224.5" y="182.2">R87</text>
<text x="224.5" y="184.7">NC</text>
<text x="224.5" y="212.7">R90</text>
<text x="224.5" y="215.2">NC</text>
<text x="224.5" y="233">R89</text>
<text x="224.5" y="235.5">NC</text>
</g>
</svg>
